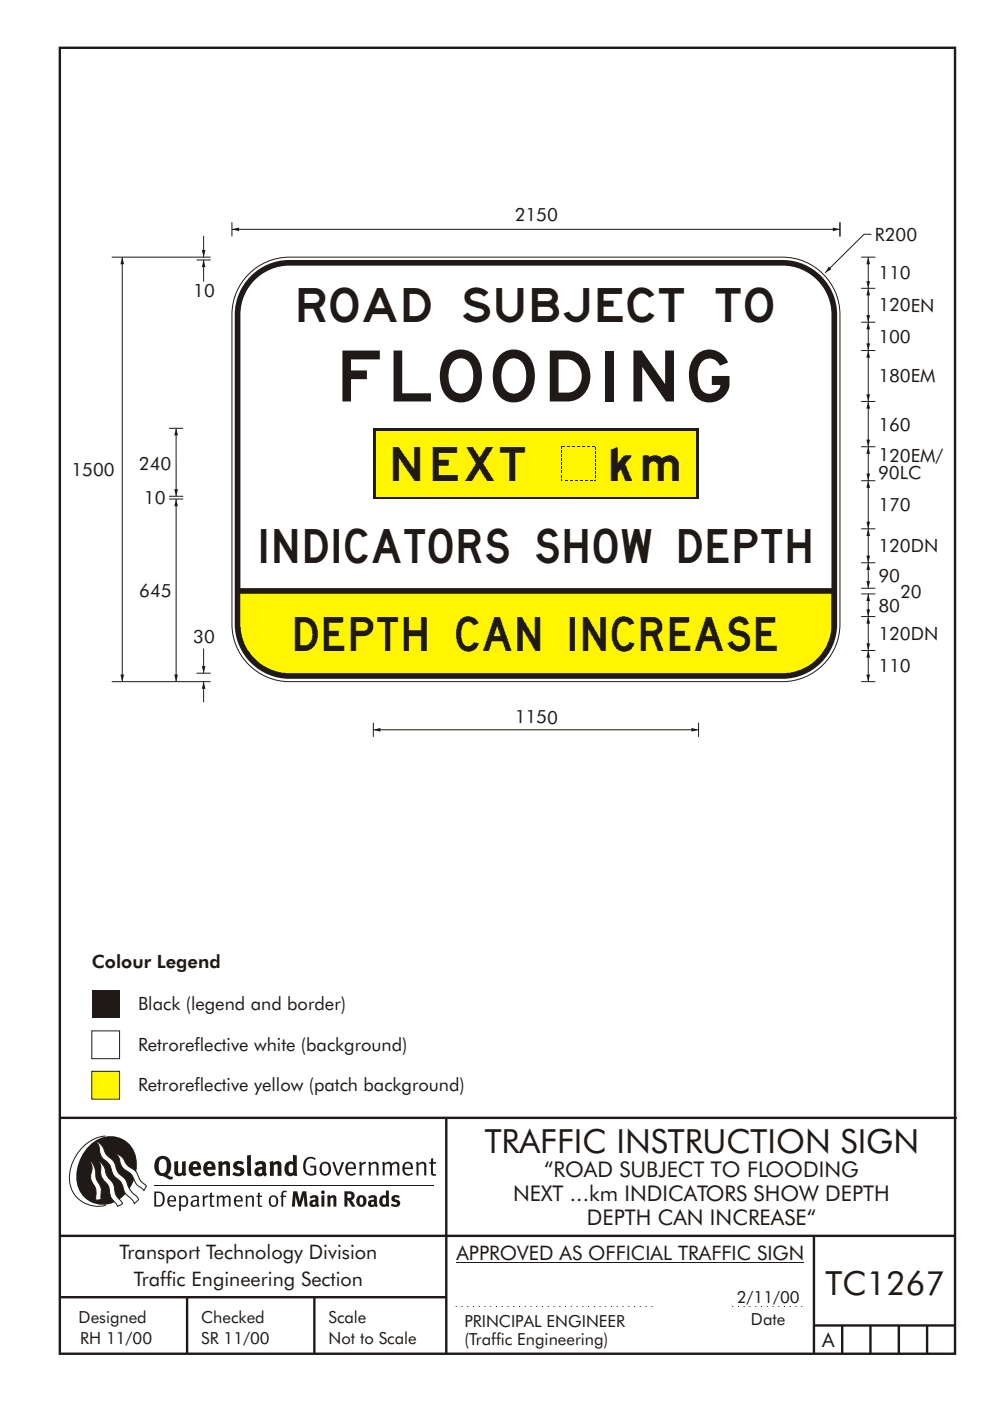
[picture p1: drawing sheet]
<svg xmlns="http://www.w3.org/2000/svg" width="210mm" height="297mm" viewBox="0 0 210 297" stroke-linecap="round" stroke-linejoin="round" font-family="sans-serif">
<g fill="none" stroke="#1f1a17" stroke-width=".51">
<path d="M12.7 10.1h189.9v276.9h-189.9zM12.7 237h190.3M94.7 236.9v50.1M12.7 262h190M12.7 275h82M39.7 275v12M66.7 275v12M172.7 262v25M172.7 281h30M178.7 281v6M184.7 281v6M190.7 281v6"/>
<path d="M196.7 281v6"/>
</g>
<path d="M96.7 277h41.8" fill="none" stroke="#1f1a17" stroke-width=".21" stroke-dasharray=".2 1" stroke-linecap="butt"/>
<path d="M96.9 267.7h73.6" fill="none" stroke="#1f1a17" stroke-width=".21"/>
<g fill="#1f1a17">
<path d="M64.9 245.6a1.61 1.61 0 0 1 2.1 .1l-.2 .2a1.17 1.17 0 0 0-1.4-.1 1.17 1.17 0 0 0-.6 1.2 1.42 1.42 0 0 0 1.2 1.9l.7-.2v-1.2h-.8l-.1-.4h1.3v1.9a1.82 1.82 0 0 1-2.2-.1 1.82 1.82 0 0 1-.6-2.1l.2-.7z" fill-rule="evenodd"/>
<path d="M68.2 246.6a1.77 1.77 0 0 0 .4 2.6 1.39 1.39 0 0 0 1.4-.5 1.39 1.39 0 0 0 .2-1.5 1.19 1.19 0 0 0-2-.6zM68.5 246.8a.83 .83 0 0 1 1 .1 .83 .83 0 0 1 .2 1 .75 .75 0 0 1-.6 1 .75 .75 0 0 1-.8-.8v-.9z" fill-rule="evenodd"/>
<path d="M70.5 246.4l.4-.1 .8 2.4 .8-2.3h.5l-1.1 2.8h-.4z" fill-rule="evenodd"/>
<path d="M73.6 246.7a1.74 1.74 0 0 0 .5 2.5h.9l.5-.3-.2-.3a.89 .89 0 0 1-1.1 .2 .89 .89 0 0 1-.4-.9h1.7a1.15 1.15 0 0 0-.4-1.4 1.15 1.15 0 0 0-1.5 .2zM74 246.9a.67 .67 0 0 1 .8-.1 .67 .67 0 0 1 .3 .7h-1.3z" fill-rule="evenodd"/>
<path d="M76.2 246.4l.4-.1 .1 .5 .5-.4 .5-.1-.2 .5a.61 .61 0 0 0-.8 .6v1.8h-.4z" fill-rule="evenodd"/>
<path d="M78.1 246.4l.5-.1 .1 .5a.89 .89 0 0 1 .9-.5 .89 .89 0 0 1 .7 .8v2.1h-.4v-2.1l-.1-.3-.3-.1-.8 .4v2.1h-.4z" fill-rule="evenodd"/>
<path d="M81.1 246.4l.4-.1 .1 .4a.83 .83 0 0 1 .8-.4 .83 .83 0 0 1 .7 .5 .86 .86 0 0 1 .9-.5 .86 .86 0 0 1 .7 .8v2.1h-.4l-.1-2.3a.5 .5 0 0 0-.8 0l-.2 .2v2.1h-.5v-2.2l-.4-.3-.7 .4v2.1h-.4z" fill-rule="evenodd"/>
<path d="M85.7 246.7a1.74 1.74 0 0 0 .5 2.5h.9l.5-.3-.2-.3a.89 .89 0 0 1-1.1 .2 .89 .89 0 0 1-.4-.9h1.7a1.15 1.15 0 0 0-.5-1.4 1.15 1.15 0 0 0-1.4 .2zM86 246.9a.67 .67 0 0 1 .9-.1 .67 .67 0 0 1 .3 .7h-1.3z" fill-rule="evenodd"/>
<path d="M88.3 246.4l.4-.1 .1 .5a.89 .89 0 0 1 .9-.5 .89 .89 0 0 1 .7 .8v2.1h-.4v-2.1l-.1-.3-.3-.1-.8 .4v2.1h-.4z" fill-rule="evenodd"/>
<path d="M91.5 245.7l.4-.2v.9h.7l-.2 .3h-.5v2.1l.1 .1h.5l.1 .3a.71 .71 0 0 1-1.2-.5v-2h-.3v-.3h.3z" fill-rule="evenodd"/>
<path d="M37 246.3l.8-.2v2a.46 .46 0 0 0 .2 .7 .46 .46 0 0 0 .6-.3v-2.2l.8-.1v2.3l.2 .6-.6 .3-.2-.3a1.03 1.03 0 0 1-1.2 .2 1.03 1.03 0 0 1-.6-1z" fill-rule="evenodd"/>
<path d="M40.4 246.6a1.64 1.64 0 0 0 0 2.3 1.64 1.64 0 0 0 2.3 .1l-.4-.5a.78 .78 0 0 1-.9 .3 .78 .78 0 0 1-.5-.8h1.8a1.37 1.37 0 0 0-.6-1.6 1.37 1.37 0 0 0-1.7 .2zM41 246.9a.48 .48 0 0 1 .7-.1 .48 .48 0 0 1 .2 .6h-1z" fill-rule="evenodd"/>
<path d="M43.5 246.6a1.65 1.65 0 0 0-.2 2 1.65 1.65 0 0 0 1.9 .7l.5-.3-.3-.5a.78 .78 0 0 1-.9 .3 .78 .78 0 0 1-.5-.8h1.8a1.37 1.37 0 0 0-.6-1.6 1.37 1.37 0 0 0-1.7 .2zM44.1 246.9a.48 .48 0 0 1 .6-.1 .48 .48 0 0 1 .2 .6h-.9z" fill-rule="evenodd"/>
<path d="M46.3 246.4l.7-.3 .1 .4a.95 .95 0 0 1 1-.3 .95 .95 0 0 1 .7 .9v2.2h-.8v-2.3l-.3-.2-.5 .3v2.2h-.8z" fill-rule="evenodd"/>
<path d="M49.7 246.5a1.73 1.73 0 0 1 2-.1l-.2 .6-.6-.2a.42 .42 0 0 0-.6 .3l.2 .2a1.23 1.23 0 0 1 1.4 1 1.47 1.47 0 0 1-2.3 .9l-.3-.1 .3-.6 .7 .3a.47 .47 0 0 0 .7-.3 .87 .87 0 0 0-1-.6l-.4-.2-.1-.4z" fill-rule="evenodd"/>
<path d="M54.1 246.6l.3 .6 .3-.2a.62 .62 0 0 1 .9 0v.4a1.21 1.21 0 0 0-1.3 .3 1.21 1.21 0 0 0-.2 1.4 1.19 1.19 0 0 0 1.7 0l.5 .3 .4-.4-.3-.4v-1.3a.96 .96 0 0 0-1.3-1.1zM55 248.1l.6-.1v.6a.43 .43 0 0 1-.6 .1 .43 .43 0 0 1 0-.6z" fill-rule="evenodd"/>
<path d="M57.2 246.4l.7-.3 .1 .4a.95 .95 0 0 1 1-.3 .95 .95 0 0 1 .7 .9v2.2h-.8v-2.3l-.3-.2-.5 .3v2.2h-.8z" fill-rule="evenodd"/>
<path d="M62.2 244.8v1.6a1.29 1.29 0 0 0-1.4 .1 1.29 1.29 0 0 0-.5 1.3 1.24 1.24 0 0 0 .5 1.4 1.24 1.24 0 0 0 1.5-.1l.1 .2h.7l-.1-4.3zM61.5 246.9h.4l.3 .1v1.5l-.3 .2a.48 .48 0 0 1-.6-.5 1.52 1.52 0 0 1 .2-1.3z" fill-rule="evenodd"/>
<path d="M52.4 245l.8-.2 .2 4.5h-.8l-.1-.2z" fill-rule="evenodd"/>
</g>
<path d="M22.4 240.9a9 9 0 0 0-7.4 10.8 6.2 6.2 0 0 0 7.5 3.9M32.7 251.4h59.4" fill="none" stroke="#1f1a17" stroke-width=".21"/>
<path d="M19.1 242.7a5.7 5.7 0 0 1 6.5-1.4 5.7 5.7 0 0 1 3.4 5.7 8.6 8.6 0 0 1-6.2 8.4 5.7 5.7 0 0 1-6.5-7.1 9.9 9.9 0 0 1 2.8-5.6z" fill-rule="evenodd" fill="#1f1a17"/>
<path d="M24.4 244.6a3.1 3.1 0 0 1 2.3 2.1l.8 .8a3.2 3.2 0 0 1 2 2.3l.4 .7 1.2 1-.6 .9-.2-.3a3.5 3.5 0 0 1-1.9-2 3.8 3.8 0 0 0-2.1-2.2 3.5 3.5 0 0 1-1-2.3zM20.4 242a3.4 3.4 0 0 1 1.9 2.4l.7 .9a3.3 3.3 0 0 1 1.7 2.5 4.4 4.4 0 0 0 1.7 2l.3 .3a6.1 6.1 0 0 0 2.5 3.7l.2 .5-.9 .9a6.1 6.1 0 0 0-1.9-2.2l-.4-.7a3.6 3.6 0 0 0-1.9-2.8l-.6-1.1a3.6 3.6 0 0 0-1.9-2.8 3.7 3.7 0 0 1-.8-2.4zM21 246.2a3.4 3.4 0 0 1 1.5 2.7l.6 .9a3.8 3.8 0 0 1 1.4 3.1l.3 .8 1.2 1.5-1 .6-.5-.8a3.2 3.2 0 0 1-1.3-2.8 4.3 4.3 0 0 0-1.4-2.2 4.7 4.7 0 0 1-.5-2.9zM19.2 246.1a5.1 5.1 0 0 1 1.2 3.7l.3 .7a3.1 3.1 0 0 1 .7 3l.1 .8-1.1 .2-.1-.8a3.5 3.5 0 0 0-.9-3.2 3.6 3.6 0 0 1 .1-2.6z" fill-rule="evenodd" fill="#fff" stroke="#1f1a17" stroke-width=".21"/>
<g fill="#1f1a17">
<path d="M33.4 245.5a2.51 2.51 0 0 0 .4 3.7l.8 .2a2.78 2.78 0 0 0 2 .6l.2-.5h-.6l-.7-.4a2.56 2.56 0 0 0 0-3.8 1.83 1.83 0 0 0-2.1 .2zM34 245.9a.87 .87 0 0 1 1 0 .87 .87 0 0 1 .4 .9v.4a1.17 1.17 0 0 1-.9 1.5h-.3a2.38 2.38 0 0 1-.2-2.8z" fill-rule="evenodd"/>
<path d="M33.1 252.9v2.6a1.12 1.12 0 0 0 1.2-.3 1.12 1.12 0 0 0 .2-1.1l-.1-.6-.3-.4zM32.7 252.6h1.1a1.67 1.67 0 0 1 1.2 1.7 1.67 1.67 0 0 1-1.3 1.5h-1zM36.1 253.9l-.2 .6h1.1a.55 .55 0 0 0-.3-.7 .55 .55 0 0 0-.6 .1zM35.8 253.8a.95 .95 0 0 1 1.2-.2 .95 .95 0 0 1 .4 1.1h-1.5a.72 .72 0 0 0 .4 .8 .72 .72 0 0 0 .9-.1l.1 .2a1.15 1.15 0 0 1-1.5 0 1.15 1.15 0 0 1-.2-1.5zM38.4 254.1v1.2a.7 .7 0 0 0 .9 .1 .7 .7 0 0 0 .2-.9 .61 .61 0 0 0-.4-.7 .61 .61 0 0 0-.7 .3zM38 253.5l.3-.1 .1 .4a.95 .95 0 0 1 1.2-.1 .95 .95 0 0 1 .3 1.1 .92 .92 0 0 1-.5 1 .92 .92 0 0 1-1-.2v1.1l-.4 .1zM40.9 254.9a.5 .5 0 0 0 .2 .7 .5 .5 0 0 0 .7-.3v-.7zM40.5 253.8a1 1 0 0 1 1.7 .2v1.4l.2 .3-.2 .2-.3-.3a.78 .78 0 0 1-1.4-.1 .78 .78 0 0 1 .8-1.1h.5a.58 .58 0 0 0-.3-.7 .58 .58 0 0 0-.7 .3zM43 253.5l.3-.1 .1 .4 .3-.3h.5l-.2 .3a.52 .52 0 0 0-.6 .6v1.4h-.4zM44.6 252.9l.4-.1-.1 .7h.6l-.1 .3h-.5v1.5a.35 .35 0 0 0 .6 .3v.2a.57 .57 0 0 1-.6 .1 .57 .57 0 0 1-.3-.5v-1.6h-.3v-.3h.3zM45.9 253.5l.4-.1 .1 .4 .2-.2a.64 .64 0 0 1 1 .2 .7 .7 0 0 1 .8-.4 .7 .7 0 0 1 .5 .7v1.7h-.4v-1.7l-.2-.3-.7 .3v1.7h-.3v-1.6a.38 .38 0 0 0-.3-.5 .38 .38 0 0 0-.5 .3l-.1 .1v1.7h-.4zM50.2 253.9l-.2 .6h1.1a.55 .55 0 0 0-.2-.7 .55 .55 0 0 0-.7 .1zM49.9 253.8a.95 .95 0 0 1 1.2-.2 .95 .95 0 0 1 .4 1.1h-1.5a.72 .72 0 0 0 .4 .8 .72 .72 0 0 0 .9-.1l.1 .2a1.15 1.15 0 0 1-1.5 0 1.15 1.15 0 0 1-.2-1.5zM52.1 253.5l.3-.1 .1 .4a.72 .72 0 0 1 .8-.4 .72 .72 0 0 1 .6 .7v1.7h-.4v-1.5a.45 .45 0 0 0-.3-.6 .45 .45 0 0 0-.5 .3l-.2 .1v1.7h-.3zM54.7 252.9l.4-.1v.7h.6l-.1 .3h-.5v1.5a.35 .35 0 0 0 .5 .3v.2a.57 .57 0 0 1-.6 .1 .57 .57 0 0 1-.3-.5v-1.6h-.3v-.3h.3zM57.6 253.9l-.2 .7a.65 .65 0 0 0 .3 .9 .65 .65 0 0 0 .8-.3l.1-.1a.93 .93 0 0 0-.7-1.4zM57.3 253.8a1.12 1.12 0 0 1 1.4 0 1.12 1.12 0 0 1 .2 1.4 1.01 1.01 0 0 1-1.2 .7 1.01 1.01 0 0 1-.7-1.2zM59.9 252.6l.5-.2 .5 .2-.2 .2-.3-.1-.3 .2v.6h.6l-.1 .3h-.5v2h-.4v-2h-.2v-.3h.2zM62.2 252.6l-.3 3.2h.7l.1-2.2 .6 2.2h.5l.7-2.2 .1 2.2h.7l-.3-3.2h-.9l-.5 2.1-.5-2.1zM65.7 253.7l.3 .5a.51 .51 0 0 1 .5-.3 .51 .51 0 0 1 .4 .4v.1a.88 .88 0 0 0-1.1 .3 .88 .88 0 0 0 .2 1.1 .9 .9 0 0 0 1.1-.1l.3 .3 .4-.4-.3-.3v-1.1a.87 .87 0 0 0-.4-.8 .87 .87 0 0 0-1 .1zM66.4 254.9l.5-.1v.5l-.1 .1h-.3l-.2-.1zM68.2 253.5v2.3h.6v-2.4zM68.1 252.8a.4 .4 0 0 0 .8 0 .4 .4 0 0 0-.8 0zM69.4 253.5l.1 2.3h.6v-1.7a.33 .33 0 0 1 .4-.2 .33 .33 0 0 1 .2 .4v1.5h.7v-1.7a.75 .75 0 0 0-.6-.7 .75 .75 0 0 0-.8 .3v-.3zM73.1 252.6v3.2h.6v-1.3l.3 .2 .7 1.1h.7l-.9-1.4a.94 .94 0 0 0 .7-1 .94 .94 0 0 0-.9-.8zM73.7 253.1a.51 .51 0 0 1 .7 .1 .51 .51 0 0 1-.1 .8h-.6zM75.9 253.7a1.19 1.19 0 0 0-.1 1.8 1.19 1.19 0 0 0 1.7-.1 1.19 1.19 0 0 0 0-1.6 1.19 1.19 0 0 0-1.6-.1zM76.5 253.9h.2a.99 .99 0 0 1 0 1.5 1.06 1.06 0 0 1-.2-1.5zM78.1 253.7l.3 .5a.51 .51 0 0 1 .5-.3 .51 .51 0 0 1 .4 .4v.1a.88 .88 0 0 0-1.1 .3 .88 .88 0 0 0 .2 1.1 .9 .9 0 0 0 1.1-.1l.3 .3 .4-.4-.2-.3v-1.1a.87 .87 0 0 0-.5-.8 .87 .87 0 0 0-1 .1zM78.9 254.9l.4-.1v.5l-.1 .1h-.3l-.2-.1zM81.9 252.4v1.2a1.2 1.2 0 0 0-1.4 .5 1.2 1.2 0 0 0 .2 1.5l.5 .3 .8-.2v.1h.6l-.1-3.3zM81.4 254l.5 .1-.1 1.2a.46 .46 0 0 1-.5 0 .46 .46 0 0 1-.2-.6zM83.3 253.6a.79 .79 0 0 0-.2 1 .79 .79 0 0 0 1 .3 .33 .33 0 0 1 0 .5 .33 .33 0 0 1-.5 0l-.5-.2-.2 .4a1.15 1.15 0 0 0 1.2 .3 1.15 1.15 0 0 0 .8-1 1.49 1.49 0 0 0-1.2-.7 .4 .4 0 0 1 .3-.4 .4 .4 0 0 1 .4 .1l.2 .1 .2-.4a1.47 1.47 0 0 0-1.5 0z" fill-rule="evenodd"/>
</g>
<path d="M155.4 277h15.1" fill="none" stroke="#1f1a17" stroke-width=".21" stroke-dasharray=".2 1" stroke-linecap="butt"/>
<path d="M19.5 209.9h5.9v5.8h-5.9z" fill="#1f1a17"/>
<path d="M19.5 227.1h5.9v5.9h-5.9z" fill-rule="evenodd" fill="#fff500" stroke="#1f1a17" stroke-width=".21"/>
<g fill="#fff" stroke="#1f1a17" stroke-width=".21">
<path d="M19.5 218.6h5.9v5.9h-5.9z" fill-rule="evenodd"/>
<path d="M52.8 58.1a12.2 12.2 0 0 1 8.6-3.6h104.6a12.2 12.2 0 0 1 12.2 12.2v65.6a12.2 12.2 0 0 1-12.2 12.2h-104.6a12.2 12.2 0 0 1-12.2-12.2v-65.6a12.1 12.1 0 0 1 3.6-8.6z" fill-rule="evenodd"/>
</g>
<path d="M53.2 58.5a11.6 11.6 0 0 1 8.2-3.4h104.6a11.6 11.6 0 0 1 11.6 11.6v65.6a11.6 11.6 0 0 1-11.6 11.6h-104.6a11.6 11.6 0 0 1-11.6-11.6v-65.6a11.5 11.5 0 0 1 3.4-8.2z" fill-rule="evenodd" fill="#1f1a17"/>
<path d="M54.5 58.9a10.3 10.3 0 0 1 6.9-2.6h104.6a10.4 10.4 0 0 1 10.4 10.4v58h-125.4v-58a10.4 10.4 0 0 1 3.5-7.8z" fill-rule="evenodd" fill="#fff"/>
<path d="M51 125.9h125.4v6.4a10.4 10.4 0 0 1-10.4 10.4h-104.6a10.4 10.4 0 0 1-10.4-10.4z" fill-rule="evenodd" fill="#fff500"/>
<path d="M49.2 48.6h129" fill="none" stroke="#1f1a17" stroke-width=".21"/>
<g fill="#1f1a17">
<path d="M79.2 90.8h69v15h-69z"/>
<path d="M176.7 48.2l1.5 .4-1.5 .4 1.5-.4-1.5 .4z" fill-rule="evenodd"/>
<path d="M49.2 48.6l1.5-.4v.8z" fill-rule="evenodd"/>
</g>
<path d="M79.8 91.4h67.8v13.8h-67.8z" fill="#fff500"/>
<g fill="#1f1a17">
<path d="M119.2 94.7h.6z"/>
<path d="M120.3 94.7h.5z"/>
<path d="M121.3 94.7h.6z"/>
<path d="M122.4 94.7h.5z"/>
<path d="M123.5 94.7h.5z"/>
<path d="M124.5 94.7h.5z"/>
<path d="M125.6 94.7h.5z"/>
<path d="M126.4 94.9l.1 .4z"/>
<path d="M126.4 95.7l.1 .4z"/>
<path d="M126.4 96.6l.1 .4z"/>
<path d="M126.4 97.4l.1 .4z"/>
<path d="M126.4 98.3l.1 .4z"/>
<path d="M126.4 99.1l.1 .5z"/>
<path d="M126.4 100l.1 .4z"/>
<path d="M126.4 100.8l.1 .5z"/>
<path d="M126.4 101.7l.1 .3z"/>
<path d="M126.2 101.9l.2 .1z"/>
<path d="M125.1 101.9l.6 .1z"/>
<path d="M124.1 101.9l.5 .1z"/>
<path d="M123 101.9l.5 .1z"/>
<path d="M122 101.9l.5 .1z"/>
<path d="M120.9 101.9l.5 .1z"/>
<path d="M119.8 101.9l.6 .1z"/>
<path d="M119.2 101.9l.1 .1z"/>
<path d="M119.2 101.6l.1 .3z"/>
<path d="M119.2 100.7l.1 .4z"/>
<path d="M119.2 99.9l.1 .4z"/>
<path d="M119.2 99l.1 .4z"/>
<path d="M119.2 98.2l.1 .4z"/>
<path d="M119.2 97.3l.1 .4z"/>
<path d="M119.2 96.4l.1 .5z"/>
<path d="M119.2 95.6l.1 .4z"/>
<path d="M119.2 94.7l.1 .5z"/>
</g>
<path d="M184.9 49.7h-1.6l-8.2 8.2" fill="none" stroke="#1f1a17" stroke-width=".21"/>
<path d="M175.9 56.5l.5 .6-1.3 .8z" fill-rule="evenodd" fill="#1f1a17"/>
<path d="M49.2 47.1v3M79.2 154.7h69" fill="none" stroke="#1f1a17" stroke-width=".21"/>
<g fill="#1f1a17">
<path d="M146.7 154.3l1.5 .4-1.5 .4 1.5-.4-1.5 .4z" fill-rule="evenodd"/>
<path d="M79.2 154.7l1.5-.4v.8z" fill-rule="evenodd"/>
</g>
<path d="M43.2 144.5v4.4M79.2 153.2v3M148.2 153.2v3" fill="none" stroke="#1f1a17" stroke-width=".21"/>
<path d="M43.2 144.5l.4 1.5h-.8z" fill-rule="evenodd" fill="#1f1a17"/>
<path d="M43.2 55.1v4.6" fill="none" stroke="#1f1a17" stroke-width=".21"/>
<path d="M43.2 55.1l.4 1.5h-.8z" fill-rule="evenodd" fill="#1f1a17"/>
<path d="M43.2 50v4.5" fill="none" stroke="#1f1a17" stroke-width=".21"/>
<path d="M42.8 53h.8l-.4 1.5 .4-1.5-.4 1.5z" fill-rule="evenodd" fill="#1f1a17"/>
<path d="M43.2 137.5v5.2" fill="none" stroke="#1f1a17" stroke-width=".21"/>
<path d="M42.8 141.2h.8l-.4 1.5 .4-1.5-.4 1.5z" fill-rule="evenodd" fill="#1f1a17"/>
<path d="M25.9 54.5v90M41.7 55.1h3M41.7 142.7h3" fill="none" stroke="#1f1a17" stroke-width=".21"/>
<g fill="#1f1a17">
<path d="M25.5 143h.8l-.4 1.5z" fill-rule="evenodd"/>
<path d="M25.9 54.5l.4 1.5h-.8z" fill-rule="evenodd"/>
</g>
<path d="M23.7 54.5h21M182.7 137.9h3M184.2 137.9v6.6M23.7 144.5h21M182.7 144.5h3" fill="none" stroke="#1f1a17" stroke-width=".21"/>
<g fill="#1f1a17">
<path d="M183.8 143h.8l-.4 1.5z" fill-rule="evenodd"/>
<path d="M184.2 137.9l.4 1.5h-.8z" fill-rule="evenodd"/>
</g>
<path d="M184.2 130.7v7.2" fill="none" stroke="#1f1a17" stroke-width=".21"/>
<g fill="#1f1a17">
<path d="M183.8 136.4h.8l-.4 1.5z" fill-rule="evenodd"/>
<path d="M184.2 130.7l.4 1.5h-.8z" fill-rule="evenodd"/>
</g>
<path d="M178.2 47.1v3M182.7 130.7h3M184.2 125.9v4.8" fill="none" stroke="#1f1a17" stroke-width=".21"/>
<g fill="#1f1a17">
<path d="M183.8 129.2h.8l-.4 1.5z" fill-rule="evenodd"/>
<path d="M184.2 125.9l.4 1.5h-.8z" fill-rule="evenodd"/>
</g>
<path d="M184.2 119.3v5.4M182.7 125.9h3" fill="none" stroke="#1f1a17" stroke-width=".21"/>
<g fill="#1f1a17">
<path d="M183.8 123.2h.8l-.4 1.5z" fill-rule="evenodd"/>
<path d="M184.2 119.3l.4 1.5h-.8z" fill-rule="evenodd"/>
</g>
<path d="M182.7 119.3h3M184.2 112.1v7.2M182.7 124.7h3" fill="none" stroke="#1f1a17" stroke-width=".21"/>
<g fill="#1f1a17">
<path d="M183.8 117.8h.8l-.4 1.5z" fill-rule="evenodd"/>
<path d="M184.2 112.1l.4 1.5h-.8z" fill-rule="evenodd"/>
</g>
<path d="M182.7 112.1h3M184.2 101.9v10.2" fill="none" stroke="#1f1a17" stroke-width=".21"/>
<g fill="#1f1a17">
<path d="M183.8 110.6h.8l-.4 1.5z" fill-rule="evenodd"/>
<path d="M184.2 101.9l.4 1.5h-.8z" fill-rule="evenodd"/>
</g>
<path d="M184.2 94.7v7.2M182.7 101.9h3" fill="none" stroke="#1f1a17" stroke-width=".21"/>
<g fill="#1f1a17">
<path d="M183.8 100.4h.8l-.4 1.5z" fill-rule="evenodd"/>
<path d="M184.2 94.7l.4 1.5h-.8z" fill-rule="evenodd"/>
</g>
<path d="M182.7 54.5h3M184.2 54.5v6.6M182.7 61.1h3M182.7 94.7h3" fill="none" stroke="#1f1a17" stroke-width=".21"/>
<g fill="#1f1a17">
<path d="M183.8 59.6h.8l-.4 1.5z" fill-rule="evenodd"/>
<path d="M184.2 54.5l.4 1.5h-.8z" fill-rule="evenodd"/>
</g>
<path d="M182.7 68.3h3M184.2 61.1v7.2" fill="none" stroke="#1f1a17" stroke-width=".21"/>
<g fill="#1f1a17">
<path d="M183.8 66.8h.8l-.4 1.5z" fill-rule="evenodd"/>
<path d="M184.2 61.1l.4 1.5h-.8z" fill-rule="evenodd"/>
</g>
<path d="M184.2 74.3v10.8M182.7 85.1h3" fill="none" stroke="#1f1a17" stroke-width=".21"/>
<g fill="#1f1a17">
<path d="M183.8 83.6h.8l-.4 1.5z" fill-rule="evenodd"/>
<path d="M184.2 74.3l.4 1.5h-.8z" fill-rule="evenodd"/>
</g>
<path d="M182.7 74.3h3M184.2 68.3v6" fill="none" stroke="#1f1a17" stroke-width=".21"/>
<g fill="#1f1a17">
<path d="M183.8 72.8h.8l-.4 1.5z" fill-rule="evenodd"/>
<path d="M184.2 68.3l.4 1.5h-.8z" fill-rule="evenodd"/>
</g>
<path d="M184.2 85.1v9.6" fill="none" stroke="#1f1a17" stroke-width=".21"/>
<g fill="#1f1a17">
<path d="M183.8 93.2h.8l-.4 1.5z" fill-rule="evenodd"/>
<path d="M184.2 85.1l.4 1.5h-.8z" fill-rule="evenodd"/>
</g>
<path d="M35.9 90.8h3M37.4 90.8v14.4M35.9 105.8h3" fill="none" stroke="#1f1a17" stroke-width=".21"/>
<g fill="#1f1a17">
<path d="M37 103.7h.8l-.4 1.5z" fill-rule="evenodd"/>
<path d="M37.4 90.8l.4 1.5h-.8z" fill-rule="evenodd"/>
</g>
<path d="M35.9 105.2h3M37.4 105.8v38.7" fill="none" stroke="#1f1a17" stroke-width=".21"/>
<g fill="#1f1a17">
<path d="M37 143h.8l-.4 1.5z" fill-rule="evenodd"/>
<path d="M37.4 105.8l.4 1.5h-.8z" fill-rule="evenodd"/>
</g>
<text font-size="10.8" fill="#1f1a17" x="72.6" y="85.1">FLOODING</text>
<g font-size="7.2" fill="#1f1a17">
<text x="63.4" y="68.3">ROAD</text>
<text x="98.3" y="68.3">SUBJECT</text>
<text x="151.9" y="68.3">TO</text>
<text x="83.4" y="102">NEXT</text>
<text x="55.4" y="119.3">INDICATORS SHOW DEPTH</text>
<text x="62.6" y="137.9">DEPTH CAN INCREASE</text>
</g>
<g font-size="7.1" fill="#1f1a17">
<text x="102.8" y="244.4">TRAFFIC INSTRUCTION SIGN</text>
<text x="175.2" y="274.7">TC1267</text>
</g>
<text font-size="5.4" fill="#1f1a17" x="129.7" y="102">km</text>
<g font-size="4.6" fill="#1f1a17">
<text x="115.5" y="249.6">“ROAD SUBJECT TO FLOODING</text>
<text x="108.9" y="254.7">NEXT ...km INDICATORS SHOW DEPTH</text>
<text x="124.5" y="259.8">DEPTH CAN INCREASE“</text>
</g>
<g font-size="4.2" fill="#1f1a17">
<text x="25.4" y="267">Transport Technology Division</text>
<text x="96.9" y="267.2">APPROVED AS OFFICIAL TRAFFIC SIGN</text>
<text x="28.4" y="272.6">Traffic Engineering Section</text>
<text x="174.4" y="285.6">A</text>
</g>
<g font-size="3.9" fill="#1f1a17">
<text x="109.2" y="46.9" transform="rotate(1 109.2 46.9)">2150</text>
<text x="185.6" y="51">R200</text>
<text x="186.4" y="59.1" transform="rotate(1 186.4 59.1)">110</text>
<text x="41" y="62.9">10</text>
<text x="186.4" y="66" transform="rotate(1 186.4 66)">120EN</text>
<text x="186.4" y="72.6" transform="rotate(1 186.4 72.6)">100</text>
<text x="186.4" y="81" transform="rotate(1 186.4 81)">180EM</text>
<text x="186.4" y="91.3" transform="rotate(1 186.4 91.3)">160</text>
<text x="15.2" y="100.9">1500</text>
<text x="29.5" y="99.6" transform="rotate(1 29.5 99.6)">240</text>
<text x="186.3" y="101.6" transform="rotate(1 186.3 101.6)">90LC</text>
<text x="186.4" y="97.8" transform="rotate(1 186.4 97.8)">120EM/</text>
<text x="30.5" y="106.8" transform="rotate(1 30.5 106.8)">10</text>
<text x="186.4" y="108.3" transform="rotate(1 186.4 108.3)">170</text>
<text x="186.4" y="117" transform="rotate(1 186.4 117)">120DN</text>
<text x="186.4" y="123.3" transform="rotate(1 186.4 123.3)">90</text>
<text x="29.5" y="126.5" transform="rotate(1 29.5 126.5)">645</text>
<text x="186.4" y="129.7" transform="rotate(1 186.4 129.7)">80</text>
<text x="191" y="126.7" transform="rotate(1 191 126.7)">20</text>
<text x="41" y="136.3">30</text>
<text x="186.4" y="135.6" transform="rotate(1 186.4 135.6)">120DN</text>
<text x="186.4" y="142.5" transform="rotate(1 186.4 142.5)">110</text>
<text x="109.2" y="153.3" transform="rotate(1 109.2 153.3)">1150</text>
<text x="19.5" y="205.2">Colour Legend</text>
<text x="29.3" y="214">Black (legend and border)</text>
<text x="29.3" y="222.8">Retroreflective white (background)</text>
<text x="29.3" y="231.3">Retroreflective yellow (patch background)</text>
</g>
<g font-size="3.5" fill="#1f1a17">
<text x="16.7" y="280.5">Designed</text>
<text x="42.7" y="280.5">Checked</text>
<text x="69.7" y="280.5">Scale</text>
<text x="98.5" y="281.4">PRINCIPAL ENGINEER</text>
<text x="156.3" y="276.2">2/11/00</text>
<text x="159.3" y="281">Date</text>
<text x="17" y="284.9">RH 11/00</text>
<text x="42.7" y="284.9">SR 11/00</text>
<text x="69.7" y="285">Not to Scale</text>
<text x="98.5" y="285.1">(Traffic Engineering)</text>
</g>
</svg>
